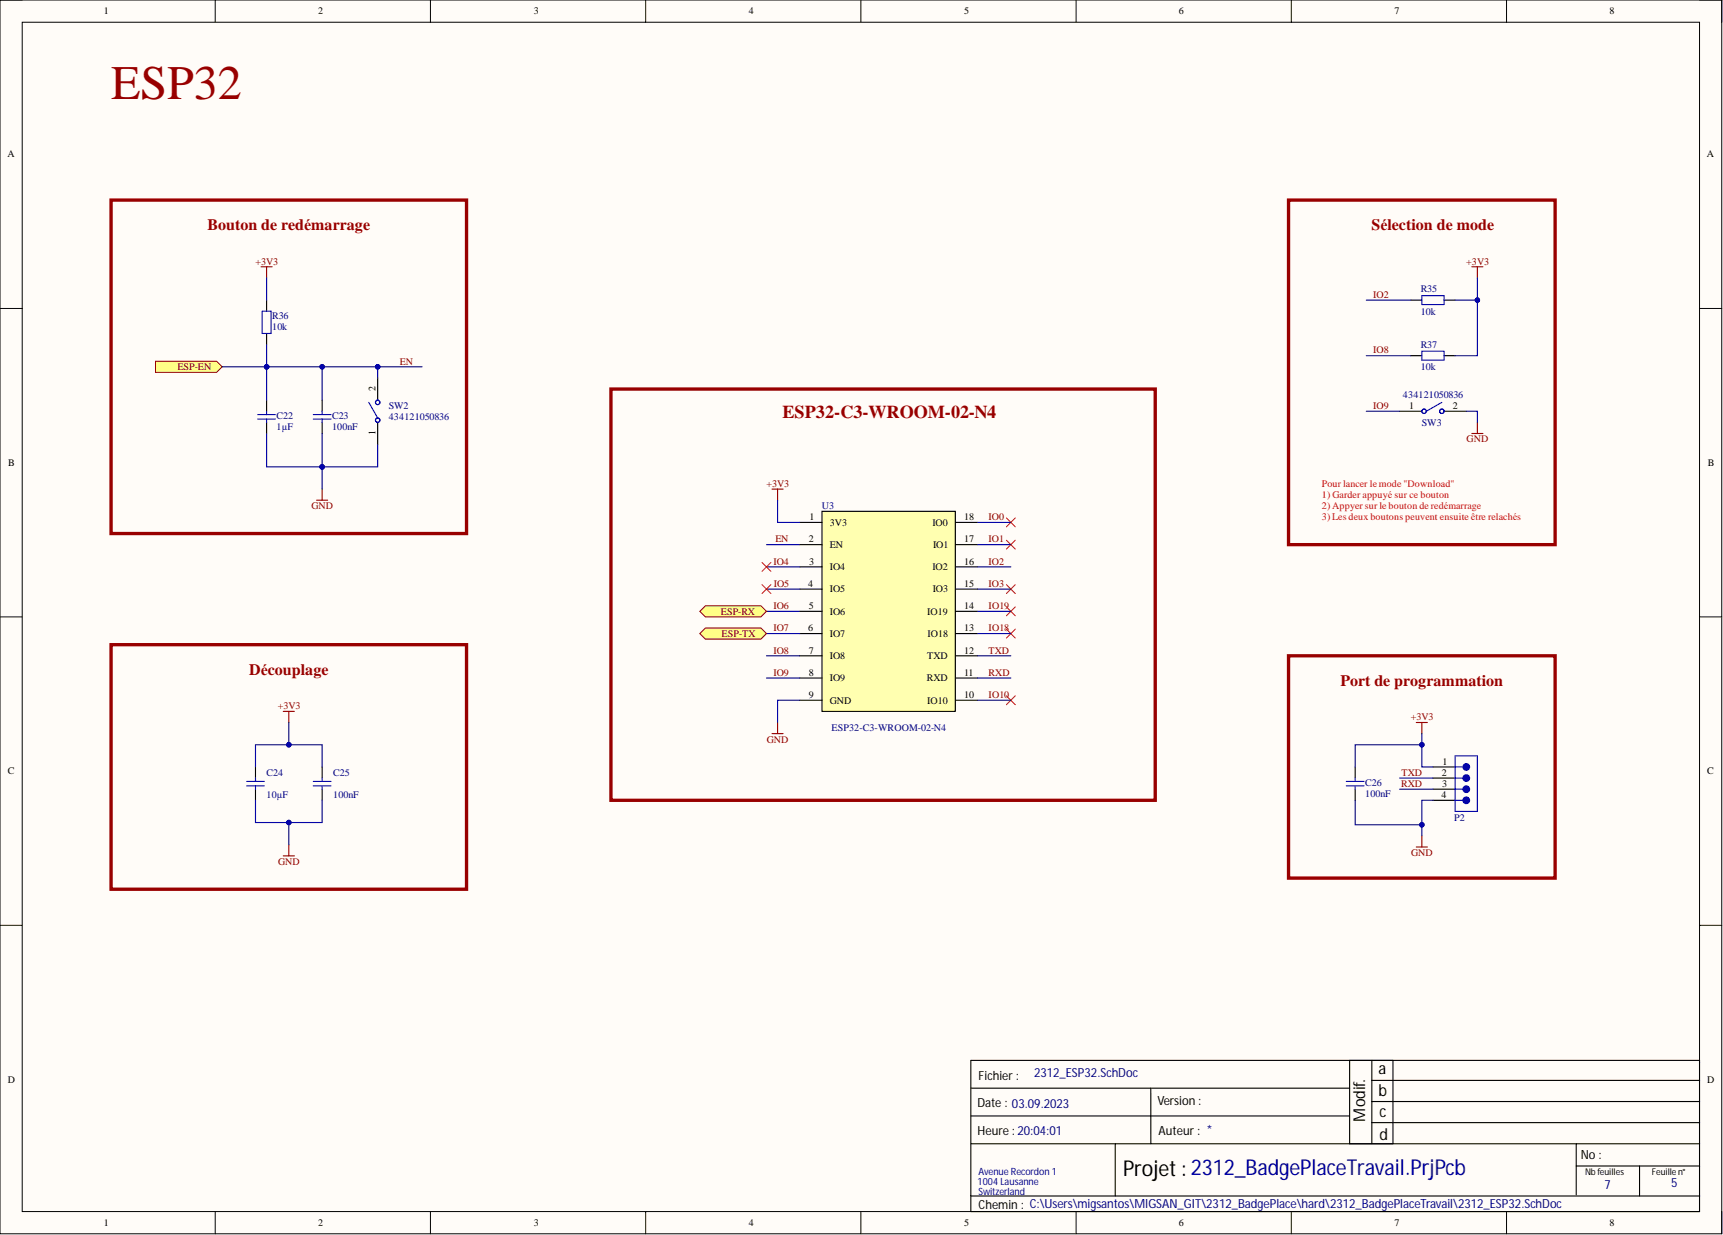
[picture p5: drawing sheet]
<svg xmlns="http://www.w3.org/2000/svg" width="393mm" height="282mm" viewBox="0 0 393 282" stroke-linecap="round" stroke-linejoin="round" font-family="sans-serif">
<path d="M0 0h393.1v281.6h-393.1z" fill-rule="evenodd" fill="#fffcf8"/>
<path d="M0 0h393.1v281.6h-393.1z" fill="none" stroke="#000" stroke-width=".23"/>
<path d="M5.1 5.1h382.9v271.4h-382.9z" fill-rule="evenodd" fill="#fffcf8"/>
<g fill="none" stroke="#000" stroke-width=".23">
<path d="M0 0h5.1M5.1 5.1h382.9v271.4h-382.9zM49.1 0v5.1M98.3 0v5.1M147.4 0v5.1M196.5 0v5.1M245.7 0v5.1M294.8 0v5.1M343.9 0v5.1M388 0h5.1v5.1M0 70.4h5.1M388 70.4h5.1"/>
<path d="M0 140.8h5.1M388 140.8h5.1M0 211.2h5.1M388 211.2h5.1M49.1 276.5v5.1M98.3 276.5v5.1M147.4 276.5v5.1M196.5 276.5v5.1M245.7 276.5v5.1M294.8 276.5v5.1M343.9 276.5v5.1M393.1 276.5v5.1"/>
</g>
<g fill="none" stroke="#000" stroke-width=".25">
<path d="M221.6 242h166.4v34.5h-166.4zM221.6 248.4h86.5M221.6 254.7h86.5M262.7 248.4v12.6M308.1 242v19M313.2 242v19M313.2 246.6h74.8M313.2 251.4h74.8M313.2 256.2h74.8M318 242v19M221.6 273h166.4M221.6 261h166.4"/>
<path d="M254.6 261v12M359.8 261v11.7M359.8 266.1h28.2M374.3 266.1v6.9"/>
</g>
<path d="M187.7 116.7h30.4v45.7h-30.4z" fill-rule="evenodd" fill="#ffffb0"/>
<g fill="none" stroke="#000" stroke-width=".25">
<path d="M73.5 91.3v2.6M73.5 96.4v2.5M86.2 86.3v5M86.2 96.4v5.1M182.6 119.2h5.1M187.7 116.7h30.4v45.7h-30.4zM218.1 119.2h5.1M182.6 124.3h5.1M182.6 129.4h5.1M182.6 134.5h5.1M182.6 139.5h5.1M218.1 124.3h5.1"/>
<path d="M218.1 129.4h5.1M218.1 134.5h5.1M218.1 139.5h5.1M182.6 144.6h5.1M182.6 149.7h5.1M182.6 154.8h5.1M182.6 159.8h5.1M218.1 144.6h5.1M218.1 149.7h5.1M218.1 154.8h5.1M218.1 159.8h5.1M327.1 177.6h5.1"/>
<path d="M327.1 175h5.1"/>
</g>
<g fill="none" stroke="#00f" stroke-width=".25">
<path d="M71.5 95.6h4.1M71.5 94.6h4.1M73.5 93.9v.7M73.5 95.6v.8M84.2 91.8l2 3.6M332.2 177.6h1.8"/>
<circle cx="86.2" cy="95.9" r=".51"/>
<circle cx="86.2" cy="91.8" r=".51"/>
</g>
<circle cx="334.7" cy="177.6" r=".76" fill="#00f"/>
<g fill="none" stroke="#00f" stroke-width=".25">
<path d="M332.2 175h1.8M332.2 180.1h1.8"/>
<circle cx="334.7" cy="177.6" r=".76"/>
</g>
<path d="M327.1 180.1h5.1" fill="none" stroke="#000" stroke-width=".25"/>
<circle cx="334.7" cy="180.1" r=".76" fill="#00f"/>
<g fill="none" stroke="#00f" stroke-width=".25">
<path d="M332.2 182.7h1.8"/>
<circle cx="334.7" cy="180.1" r=".76"/>
</g>
<path d="M327.1 182.7h5.1" fill="none" stroke="#000" stroke-width=".25"/>
<circle cx="334.7" cy="182.7" r=".76" fill="#00f"/>
<g fill="none" stroke="#00f" stroke-width=".25">
<path d="M332.2 172.5h5.1v12.7h-5.1z"/>
<circle cx="334.7" cy="182.7" r=".76"/>
</g>
<circle cx="334.7" cy="175" r=".76" fill="#00f"/>
<g fill="none" stroke="#00f" stroke-width=".25">
<path d="M307.3 178.3h4.1M307.3 179.4h4.1M309.4 177.6v.7M309.4 179.4v.7"/>
<circle cx="334.7" cy="175" r=".76"/>
</g>
<path d="M323.3 164.9h2.6M324.6 164.9v2.5M323.3 193.3h2.6M324.6 190.8v2.5" fill="none" stroke="#800000" stroke-width=".25"/>
<path d="M309.4 175v2.6M309.4 180.1v2.6" fill="none" stroke="#000" stroke-width=".25"/>
<path d="M35.5 82.5h13.9l1.3 1.2-1.3 1.3h-13.9z" fill-rule="evenodd" fill="#ffff80"/>
<path d="M35.5 82.5h13.9l1.3 1.2-1.3 1.3h-13.9z" fill="none" stroke="#800000" stroke-width=".23"/>
<g fill="none" stroke="#000" stroke-width=".25">
<path d="M60.9 68.5v2.5M60.9 76.1v2.5M322.1 68.5h2.5M329.7 68.5h2.5M60.9 91.3v2.6M60.9 96.4v2.5M319.5 93.9h5.1M322.1 81.2h2.5M329.7 81.2h2.5M329.7 93.9h5M58.3 175v2.6M73.5 175v2.6"/>
<path d="M58.3 180.1v2.6M73.5 180.1v2.6"/>
</g>
<g fill="none" stroke="#00f" stroke-width=".25">
<path d="M59.8 71h2.1v5.1h-2.1zM324.6 67.5h5.1v2h-5.1zM58.8 94.6h4.1M58.8 95.6h4.1M60.9 93.9v.7M60.9 95.6v.8M324.6 80.2h5.1v2h-5.1zM329.2 91.8l-3.6 2.1M56.3 178.3h4.1M56.3 179.4h4.1M58.3 177.6v.7M58.3 179.4v.7"/>
<path d="M71.5 178.3h4.1M71.5 179.4h4.1M73.5 177.6v.7M73.5 179.4v.7"/>
<circle cx="325.1" cy="93.9" r=".51"/>
<circle cx="329.2" cy="93.9" r=".51"/>
</g>
<g fill="none" stroke="#800000" stroke-width=".25">
<path d="M59.6 60.9h2.5M60.9 60.9v2.5M336 60.9h2.5M337.3 60.9v2.5M336 98.9h2.5M337.3 96.4v2.5M72.3 114.2h2.5M73.5 111.6v2.6M176.2 111.6h2.6M177.5 111.6v2.6M64.7 162.4h2.5M65.9 162.4v2.5"/>
<path d="M176.2 167.4h2.6M177.5 164.9v2.5M64.7 195.3h2.5M65.9 192.8v2.5"/>
</g>
<path d="M229.8 118.2l2 2M231.8 118.2l-2 2M229.8 123.3l2 2M229.8 133.4l2 2.1M229.8 138.5l2 2M231.8 123.3l-2 2M231.8 133.4l-2 2.1M231.8 138.5l-2 2M229.8 143.6l2 2M229.8 158.8l2 2M231.8 143.6l-2 2M231.8 158.8l-2 2" fill="none" stroke="#f00" stroke-width=".23"/>
<path d="M25.4 45.7h81.1v76.1h-81.1zM294.2 45.7h60.8v78.6h-60.8zM139.5 88.8h124.2v93.9h-124.2zM25.4 147.1h81.1v55.9h-81.1zM294.2 149.7h60.8v50.7h-60.8z" fill="none" stroke="#980000" stroke-width=".76"/>
<path d="M309.4 182.7v5.5h15.2" fill="none" stroke="#000080" stroke-width=".25"/>
<circle cx="324.6" cy="188.2" r=".51" fill="#000080"/>
<circle cx="324.6" cy="188.2" r=".51" fill="none" stroke="#000080" stroke-width=".23"/>
<path d="M324.6 170h-15.2v5" fill="none" stroke="#000080" stroke-width=".25"/>
<circle cx="324.6" cy="170" r=".51" fill="#000080"/>
<circle cx="324.6" cy="170" r=".51" fill="none" stroke="#000080" stroke-width=".23"/>
<path d="M58.3 182.7v5h7.6v5.1" fill="none" stroke="#000080" stroke-width=".25"/>
<circle cx="65.9" cy="187.7" r=".51" fill="#000080"/>
<circle cx="65.9" cy="187.7" r=".51" fill="none" stroke="#000080" stroke-width=".23"/>
<path d="M73.5 182.7v5h-7.6" fill="none" stroke="#000080" stroke-width=".25"/>
<circle cx="65.9" cy="187.7" r=".51" fill="#000080"/>
<circle cx="65.9" cy="187.7" r=".51" fill="none" stroke="#000080" stroke-width=".23"/>
<path d="M65.9 164.9v5.1" fill="none" stroke="#000080" stroke-width=".25"/>
<circle cx="65.9" cy="170" r=".51" fill="#000080"/>
<circle cx="65.9" cy="170" r=".51" fill="none" stroke="#000080" stroke-width=".23"/>
<path d="M60.9 63.4v5.1M60.9 83.7v7.6" fill="none" stroke="#000080" stroke-width=".25"/>
<circle cx="60.9" cy="83.7" r=".51" fill="#000080"/>
<circle cx="60.9" cy="83.7" r=".51" fill="none" stroke="#000080" stroke-width=".23"/>
<g fill="none" stroke="#000080" stroke-width=".25">
<path d="M50.7 83.7h10.2M177.5 114.2v5h5.1M223.2 119.2h7.6M175 124.3h7.6M223.2 124.3h7.6M223.2 129.4h7.6M223.2 134.5h7.6M223.2 139.5h7.6M175 144.6h7.6M175 149.7h7.6M175 154.8h7.6M182.6 159.8h-5.1v5.1"/>
<path d="M223.2 144.6h7.6M223.2 149.7h7.6M223.2 154.8h7.6M223.2 159.8h7.6M319.5 177.6h7.6M319.5 180.1h7.6"/>
</g>
<circle cx="60.9" cy="83.7" r=".51" fill="#000080"/>
<circle cx="60.9" cy="83.7" r=".51" fill="none" stroke="#000080" stroke-width=".23"/>
<path d="M311.9 68.5h10.2M332.2 68.5h5.1M311.9 93.9h7.6M311.9 81.2h10.2M334.7 93.9h2.6v2.5M175 129.4h7.6M175 134.5h7.6" fill="none" stroke="#000080" stroke-width=".25"/>
<circle cx="337.3" cy="68.5" r=".51" fill="#000080"/>
<circle cx="337.3" cy="68.5" r=".51" fill="none" stroke="#000080" stroke-width=".23"/>
<path d="M86.2 83.7v2.6" fill="none" stroke="#000080" stroke-width=".25"/>
<circle cx="86.2" cy="83.7" r=".51" fill="#000080"/>
<circle cx="86.2" cy="83.7" r=".51" fill="none" stroke="#000080" stroke-width=".23"/>
<path d="M73.5 98.9v7.7" fill="none" stroke="#000080" stroke-width=".25"/>
<circle cx="73.5" cy="106.6" r=".51" fill="#000080"/>
<circle cx="73.5" cy="106.6" r=".51" fill="none" stroke="#000080" stroke-width=".23"/>
<path d="M73.5 83.7v7.6" fill="none" stroke="#000080" stroke-width=".25"/>
<circle cx="73.5" cy="83.7" r=".51" fill="#000080"/>
<circle cx="73.5" cy="83.7" r=".51" fill="none" stroke="#000080" stroke-width=".23"/>
<path d="M73.5 106.6v5" fill="none" stroke="#000080" stroke-width=".25"/>
<circle cx="73.5" cy="106.6" r=".51" fill="#000080"/>
<circle cx="73.5" cy="106.6" r=".51" fill="none" stroke="#000080" stroke-width=".23"/>
<path d="M337.3 63.4v17.8h-5.1" fill="none" stroke="#000080" stroke-width=".25"/>
<circle cx="337.3" cy="68.5" r=".51" fill="#000080"/>
<circle cx="337.3" cy="68.5" r=".51" fill="none" stroke="#000080" stroke-width=".23"/>
<path d="M327.1 182.7h-2.5v8.1" fill="none" stroke="#000080" stroke-width=".25"/>
<circle cx="324.6" cy="188.2" r=".51" fill="#000080"/>
<circle cx="324.6" cy="188.2" r=".51" fill="none" stroke="#000080" stroke-width=".23"/>
<path d="M324.6 167.4v7.6h2.5" fill="none" stroke="#000080" stroke-width=".25"/>
<circle cx="324.6" cy="170" r=".51" fill="#000080"/>
<circle cx="324.6" cy="170" r=".51" fill="none" stroke="#000080" stroke-width=".23"/>
<path d="M58.3 175v-5h15.2v5" fill="none" stroke="#000080" stroke-width=".25"/>
<circle cx="65.9" cy="170" r=".51" fill="#000080"/>
<circle cx="65.9" cy="170" r=".51" fill="none" stroke="#000080" stroke-width=".23"/>
<path d="M60.9 78.6v5.1h35.5" fill="none" stroke="#000080" stroke-width=".25"/>
<circle cx="60.9" cy="83.7" r=".51" fill="#000080"/>
<circle cx="60.9" cy="83.7" r=".51" fill="none" stroke="#000080" stroke-width=".23"/>
<circle cx="73.5" cy="83.7" r=".51" fill="#000080"/>
<circle cx="73.5" cy="83.7" r=".51" fill="none" stroke="#000080" stroke-width=".23"/>
<circle cx="86.2" cy="83.7" r=".51" fill="#000080"/>
<circle cx="86.2" cy="83.7" r=".51" fill="none" stroke="#000080" stroke-width=".23"/>
<path d="M60.9 98.9v7.7h25.3v-5.1" fill="none" stroke="#000080" stroke-width=".25"/>
<circle cx="73.5" cy="106.6" r=".51" fill="#000080"/>
<circle cx="73.5" cy="106.6" r=".51" fill="none" stroke="#000080" stroke-width=".23"/>
<path d="M175 139.5h7.6" fill="none" stroke="#000080" stroke-width=".25"/>
<path d="M174 128.4l2 2M174 133.4l2 2.1M176 128.4l-2 2M176 133.4l-2 2.1" fill="none" stroke="#f00" stroke-width=".23"/>
<path d="M161 138.3h12.7l1.3 1.2-1.3 1.3h-12.7l-1.2-1.3z" fill-rule="evenodd" fill="#ffff80"/>
<path d="M161 138.3h12.7l1.3 1.2-1.3 1.3h-12.7l-1.2-1.3z" fill="none" stroke="#800000" stroke-width=".23"/>
<path d="M161 143.3h12.7l1.3 1.3-1.3 1.3h-12.7l-1.2-1.3z" fill-rule="evenodd" fill="#ffff80"/>
<path d="M161 143.3h12.7l1.3 1.3-1.3 1.3h-12.7l-1.2-1.3z" fill="none" stroke="#800000" stroke-width=".23"/>
<text font-size="11" fill="#980000" x="25.4" y="22.5">ESP32</text>
<text font-size="5" x="256.4" y="268.3">Projet :2312_BadgePlaceTravail.PrjPcb</text>
<text font-size="4.1" fill="#980000" x="178.6" y="95.5">ESP32-C3-WROOM-02-N4</text>
<g font-size="3.7">
<text x="314.7" y="245.1">a</text>
<text x="314.7" y="250.1">b</text>
<text x="311.7" y="256" transform="rotate(-90 311.7 256)">Modif.</text>
<text x="315" y="255">c</text>
<text x="315" y="260.3">d</text>
</g>
<g font-size="3.6" fill="#980000">
<text x="47.3" y="52.5">Bouton de redémarrage</text>
<text x="313.1" y="52.5">Sélection de mode</text>
<text x="56.9" y="154">Découplage</text>
<text x="306" y="156.5">Port de programmation</text>
</g>
<g font-size="2.9" fill="#000080">
<text x="236.1" y="245.8">2312_ESP32.SchDoc</text>
<text x="366.3" y="271.4">7</text>
<text x="381.5" y="270.9">5</text>
</g>
<g font-size="2.9">
<text x="223.4" y="246.6">Fichier :</text>
<text x="223.2" y="252.7">Date : 03.09.2023</text>
<text x="264.2" y="252.2">Version :</text>
<text x="223.2" y="259">Heure : 20:04:01</text>
<text x="264.5" y="259">Auteur : *</text>
<text x="360.9" y="264.6">No :</text>
<text x="223.4" y="276">Chemin : C:\Users\migsantos\MIGSAN_GIT\2312_BadgePlace\hard\2312_BadgePlaceTravail\2312_ESP32.SchDoc</text>
</g>
<g font-size="2.3">
<text x="23.7" y="3.3">1</text>
<text x="72.6" y="3.3">2</text>
<text x="121.9" y="3.3">3</text>
<text x="170.9" y="3.3">4</text>
<text x="220.1" y="3.3">5</text>
<text x="269.1" y="3.3">6</text>
<text x="318.3" y="3.3">7</text>
<text x="367.4" y="3.3">8</text>
<text x="1.7" y="35.9">A</text>
<text x="389.7" y="35.9">A</text>
<text x="85.7" y="89.3" transform="rotate(-90 85.7 89.3)">2</text>
<text x="321.7" y="93.4">1</text>
<text x="331.7" y="93.4">2</text>
<text x="85.7" y="99.3" transform="rotate(-90 85.7 99.3)">1</text>
<text x="1.9" y="106.4">B</text>
<text x="389.8" y="106.4">B</text>
<text x="184.8" y="118.7">1</text>
<text x="189.4" y="120">3V3</text>
<text x="212.8" y="120">IO0</text>
<text x="220.1" y="118.7">18</text>
<text x="184.6" y="123.8">2</text>
<text x="189.4" y="125.1">EN</text>
<text x="213" y="125.1">IO1</text>
<text x="220.1" y="123.8">17</text>
<text x="184.7" y="128.9">3</text>
<text x="189.4" y="130.1">IO4</text>
<text x="212.8" y="130.1">IO2</text>
<text x="220.1" y="128.9">16</text>
<text x="184.5" y="133.9">4</text>
<text x="189.4" y="135.2">IO5</text>
<text x="212.9" y="135.2">IO3</text>
<text x="220.1" y="133.9">15</text>
<text x="184.6" y="139">5</text>
<text x="189.4" y="140.3">IO6</text>
<text x="211.7" y="140.3">IO19</text>
<text x="220.1" y="139">14</text>
<text x="184.5" y="144.1">6</text>
<text x="184.6" y="149.2">7</text>
<text x="189.4" y="145.4">IO7</text>
<text x="211.7" y="145.4">IO18</text>
<text x="220.1" y="149.2">12</text>
<text x="220.1" y="144.1">13</text>
<text x="184.6" y="154.2">8</text>
<text x="189.4" y="150.4">IO8</text>
<text x="189.4" y="155.5">IO9</text>
<text x="211.6" y="155.5">RXD</text>
<text x="211.7" y="150.4">TXD</text>
<text x="220.1" y="154.2">11</text>
<text x="184.6" y="159.3">9</text>
<text x="189.4" y="160.6">GND</text>
<text x="211.7" y="160.6">IO10</text>
<text x="220.1" y="159.3">10</text>
<text x="1.8" y="176.7">C</text>
<text x="329.2" y="177.1">2</text>
<text x="329.2" y="179.6">3</text>
<text x="329.3" y="174.5">1</text>
<text x="389.8" y="176.7">C</text>
<text x="329.1" y="182.1">4</text>
<text x="1.8" y="247.2">D</text>
<text x="389.8" y="247.2">D</text>
<text x="23.7" y="279.8">1</text>
<text x="72.6" y="279.8">2</text>
<text x="121.9" y="279.8">3</text>
<text x="170.9" y="279.8">4</text>
<text x="220.1" y="279.8">5</text>
<text x="269.1" y="279.8">6</text>
<text x="318.3" y="279.8">7</text>
<text x="367.4" y="279.8">8</text>
</g>
<g font-size="2.3" fill="#800000">
<text x="58.3" y="60.4">+3V3</text>
<text x="334.7" y="60.4">+3V3</text>
<text x="313.5" y="68">IO2</text>
<text x="91.3" y="83.2">EN</text>
<text x="313.5" y="80.7">IO8</text>
<text x="40.5" y="84.5">ESP-EN</text>
<text x="313.5" y="93.4">IO9</text>
<text x="334.8" y="101">GND</text>
<text x="175" y="111.1">+3V3</text>
<text x="71.1" y="116.2">GND</text>
<text x="225.7" y="118.7">IO0</text>
<text x="177" y="123.8">EN</text>
<text x="225.7" y="123.8">IO1</text>
<text x="176.6" y="128.9">IO4</text>
<text x="225.7" y="128.9">IO2</text>
<text x="176.7" y="133.9">IO5</text>
<text x="225.7" y="133.9">IO3</text>
<text x="164.6" y="140.3">ESP-RX</text>
<text x="176.6" y="139">IO6</text>
<text x="225.7" y="139">IO19</text>
<text x="164.7" y="145.4">ESP-TX</text>
<text x="176.6" y="144.1">IO7</text>
<text x="176.6" y="149.2">IO8</text>
<text x="225.7" y="144.1">IO18</text>
<text x="225.7" y="149.2">TXD</text>
<text x="176.6" y="154.2">IO9</text>
<text x="225.7" y="154.2">RXD</text>
<text x="63.4" y="161.9">+3V3</text>
<text x="225.7" y="159.3">IO10</text>
<text x="322.1" y="164.4">+3V3</text>
<text x="175.1" y="169.5">GND</text>
<text x="319.9" y="179.6">RXD</text>
<text x="319.9" y="177.1">TXD</text>
<text x="63.5" y="197.4">GND</text>
<text x="322.1" y="195.3">GND</text>
</g>
<g font-size="2.3" fill="#000080">
<text x="324.3" y="71.8">10k</text>
<text x="324.3" y="66.7">R35</text>
<text x="62.1" y="75.3">10k</text>
<text x="62.1" y="72.8">R36</text>
<text x="324.3" y="79.4">R37</text>
<text x="324.3" y="84.5">10k</text>
<text x="63.1" y="95.6">C22</text>
<text x="75.8" y="95.6">C23</text>
<text x="88.8" y="93.4">SW2</text>
<text x="88.8" y="95.9">434121050836</text>
<text x="320.3" y="90.8">434121050836</text>
<text x="63.1" y="98.2">1µF</text>
<text x="75.8" y="98.2">100nF</text>
<text x="324.6" y="97.2">SW3</text>
<text x="187.7" y="116.2">U3</text>
<text x="189.9" y="166.9">ESP32-C3-WROOM-02-N4</text>
<text x="60.9" y="177.1">C24</text>
<text x="76.1" y="177.1">C25</text>
<text x="311.7" y="179.4">C26</text>
<text x="60.9" y="182.1">10µF</text>
<text x="76.1" y="182.1">100nF</text>
<text x="311.7" y="181.9">100nF</text>
<text x="331.9" y="187.5">P2</text>
<text x="223.4" y="268.1">Avenue Recordon 1</text>
<text x="223.2" y="270.3">1004 Lausanne</text>
<text x="223.4" y="272.6">Switzerland</text>
</g>
<g font-size="2.3" fill="#f00">
<text x="301.8" y="111.1">Pour lancer le mode &quot;Download&quot;</text>
<text x="301.8" y="113.7">1) Garder appuyé sur ce bouton</text>
<text x="301.8" y="116.2">2) Appyer sur le bouton de redémarrage</text>
<text x="301.8" y="118.7">3) Les deux boutons peuvent ensuite être relachés</text>
</g>
<g font-size="2.1">
<text x="361.9" y="268.1">Nb feuilles</text>
<text x="377.1" y="268.1">Feuillen°</text>
</g>
</svg>
